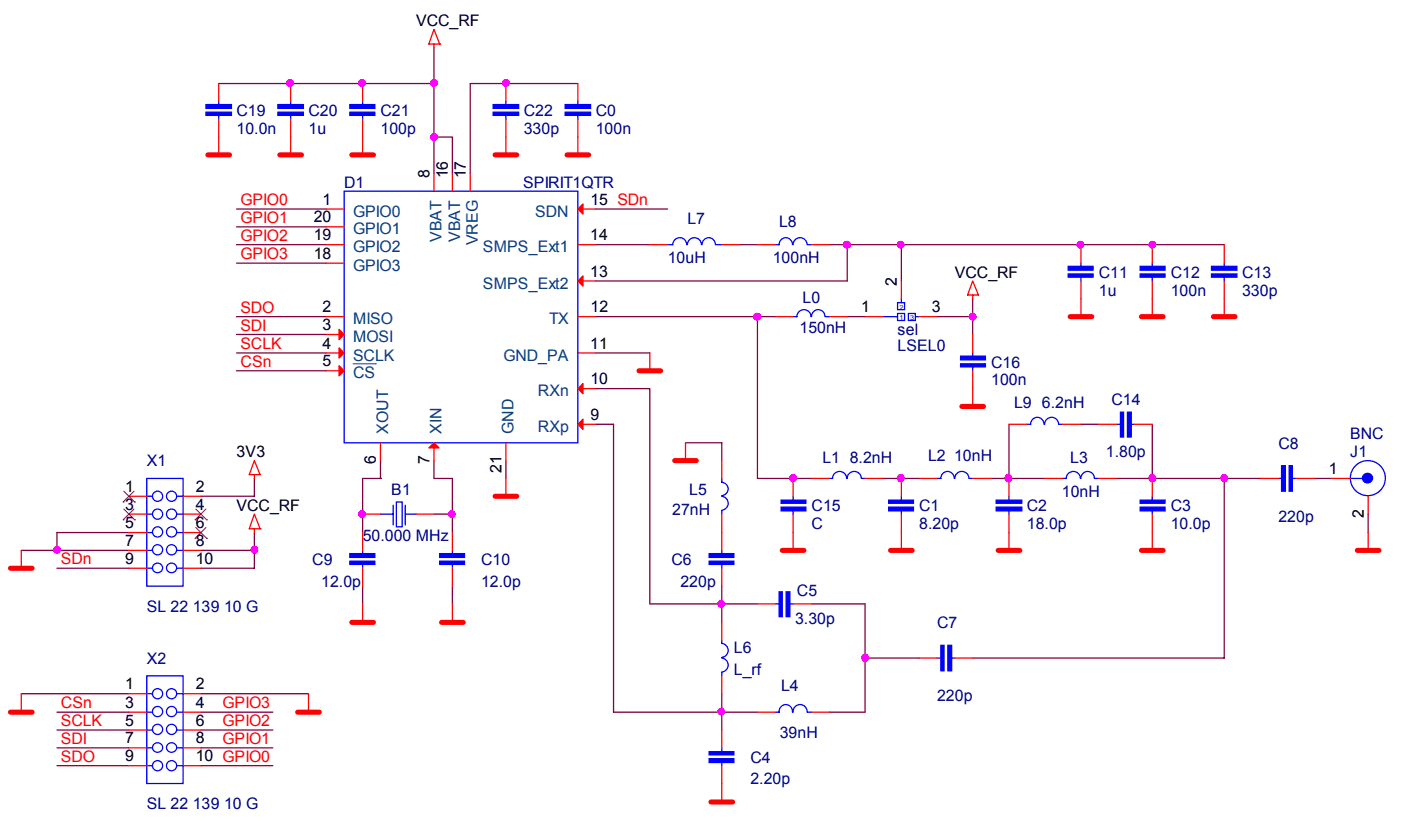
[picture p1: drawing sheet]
<svg xmlns="http://www.w3.org/2000/svg" width="186mm" height="110mm" viewBox="0 0 186 110" stroke-linecap="round" stroke-linejoin="round" font-family="sans-serif">
<g fill="none" stroke="#800040" stroke-width=".17">
<path d="M29.1 11.1h28.6M57.7 18.2h2.4v4.8M57.7 6.3v16.7M76.8 11.1h-14.3v11.9M31.4 35h12M31.4 32.5h12M31.4 30.2h12M31.4 27.8h12M79.2 27.8h9.6M79.2 32.5h7.2M98.3 32.5h2.4M110.3 32.5h52.5"/>
<path d="M112.6 32.5v4.9h-33.4M119.8 32.5v4.9M129.3 39.7v4.8M31.4 42.1h12M31.4 46.9h12M31.4 49.3h12M31.4 44.5h12M79.2 42.1h23.9M79.2 51.7h7.2v28.6h14.3M79.2 56.4h2.4v38.3h19.1M79.2 46.9h7.2M91.1 58.9h4.9v2.3"/>
<path d="M100.7 42.1v21.5h7.2M112.6 42.1h2.4M124.6 42.1h4.7M134.1 56.4v7.2M143.7 56.4h2.4M153.2 56.4v7.2M2.8 73.2h14.3M7.6 75.5h9.5M17.1 70.8h-9.5v2.4M26.7 73.2h7.1M33.8 73.2h.1M33.8 63.6v2.4h-7.1"/>
<path d="M33.8 70.8v4.7h-7.1M48.2 77.9v2.4M50.6 63.6h.1M50.6 63.6h-2.4v7.2M50.6 61.2v2.4M57.7 61.2v2.4h2.4v4.7h-2.4M60.1 68.3v2.5M60.1 77.9v2.4M67.3 61.2v2.4M96 77.9v4.8M117.4 63.6h4.8M131.8 63.6h7.1"/>
<path d="M148.5 63.6h19.1M162.8 63.6v23.9h-33.5M174.7 63.6h2.4M181.9 68.3v2.5M2.8 92.2h14.3M7.6 99.4h9.5M7.6 97h9.5M7.6 94.7h9.5M26.7 92.2h14.3M26.7 99.4h9.6M26.7 97h9.6M26.7 94.7h9.6"/>
<path d="M96 92.2v4.8M107.9 80.3h7.1v7.2h7.2M115 87.5v7.2h-4.7M7.6 101.8h9.5M26.7 101.8h9.6"/>
</g>
<g fill="#f0f" stroke="#f0f" stroke-width=".17">
<circle cx="7.6" cy="73.1" r=".42"/>
<circle cx="33.8" cy="73.1" r=".42"/>
<circle cx="57.7" cy="18.2" r=".42"/>
<circle cx="57.7" cy="11" r=".42"/>
<circle cx="38.6" cy="11" r=".42"/>
<circle cx="48.1" cy="11" r=".42"/>
<circle cx="67.3" cy="11" r=".42"/>
<circle cx="129.3" cy="42.1" r=".42"/>
<circle cx="143.6" cy="32.5" r=".42"/>
<circle cx="119.8" cy="32.5" r=".42"/>
<circle cx="134" cy="63.6" r=".45"/>
<circle cx="153.2" cy="63.6" r=".45"/>
<circle cx="119.7" cy="63.6" r=".45"/>
<circle cx="115" cy="87.4" r=".45"/>
<circle cx="95.9" cy="80.3" r=".42"/>
<circle cx="95.9" cy="94.6" r=".42"/>
<circle cx="162.7" cy="63.6" r=".45"/>
<circle cx="105.4" cy="63.6" r=".45"/>
<circle cx="48.1" cy="68.3" r=".42"/>
<circle cx="60.1" cy="68.3" r=".42"/>
<circle cx="100.7" cy="42.1" r=".45"/>
<circle cx="153.2" cy="32.5" r=".42"/>
<circle cx="112.6" cy="32.5" r=".45"/>
</g>
<g fill="none" stroke="#f00" stroke-width=".68">
<path d="M27.6 20.6h2.9M37.2 20.6h2.9M46.8 20.6h2.9M65.8 20.6h2.9M75.4 20.6h2.9M85 49.3h2.8M127.9 54h2.9M142.3 42.1h2.9M151.8 42.1h2.8M161.3 42.1h2.9M1.4 75.5h2.9M65.8 66h2.9"/>
<path d="M89.7 61.2h2.9M104 73.2h2.9M118.4 73.2h2.9M132.7 73.2h2.9M151.8 73.2h2.8M180.5 73.2h2.8M1.4 94.7h2.9M39.6 94.7h2.9M46.8 82.7h2.9M58.7 82.7h2.9M94.5 106.6h2.9"/>
</g>
<g fill="none" stroke="#f00" stroke-width=".17">
<path d="M29.1 11.1v2.4M29.1 15.8v4.8M38.6 11.1v2.4M38.6 15.8v4.8M48.2 11.1v2.4M48.2 15.8v4.8M57.7 3.9l.8 2h-1.5zM57.7 5.9v.4M58.5 5.9h.1M67.3 11.1v2.4M67.3 15.8v4.8M76.8 11.1v2.4"/>
<path d="M76.8 15.8v4.8M43.4 32.5h2.4M43.4 27.8h2.4M43.4 35h2.4M43.4 30.2h2.4M57.7 23v2.4M60.1 23v2.4M62.5 23v2.4M76.8 32.5h2.4M76.8 27.8h2.4M76.8 37.4h2.4M86.4 32.5h2.4"/>
<path d="M96 32.5h2.3M100.7 32.5h2.4M107.9 32.5h2.4M119.8 37.4v2.3M129.3 37.4l.8 1.8h-1.5zM129.3 39.2v.5M143.7 32.5v2.5M143.7 37.4v4.7M153.2 32.5v2.5M153.2 37.4v4.7M162.8 32.5v2.5M162.8 37.4v4.7"/>
<path d="M43.4 42.1h2.4M43.4 44.5h2.4M43.4 46.9h2.4M43.4 49.3h2.4M50.6 58.9v2.3M57.7 58.9v2.3M67.3 58.9v2.3M76.8 42.1h2.4M76.8 56.4h2.4M76.8 46.9h2.4M76.8 51.7h2.4M86.4 46.9v2.4"/>
<path d="M91.1 58.9v2.3M103.1 42.1h2.3M110.3 42.1h2.3M115 42.1h2.4M122.2 42.1h2.4M129.3 44.5v2.4M129.3 49.3v4.7M134.1 56.4h2.4M141.3 56.4h2.4M146.1 56.4h2.4M150.8 56.4h2.4M2.8 73.2v2.3"/>
<path d="M17.1 68.3h2.4M17.1 66h2.4M17.1 70.8h2.4M17.1 73.2h2.4M17.1 75.5h2.4M24.3 68.3h2.4M24.3 66h2.4M24.3 70.8h2.4M24.3 73.2h2.4M24.3 75.5h2.4M33.8 61.2l.8 1.9h-1.5zM33.8 63.1v.5"/>
<path d="M33.8 68.3l.8 2h-1.5zM33.8 70.3v.5M34.6 70.3h.1M48.2 70.8v2.4M48.2 75.5v2.4M48.2 68.3h2.4M55.3 68.3h2.4M60.1 70.8v2.4M60.1 75.5v2.4M67.3 63.6v2.4M96 61.2v2.4M96 68.3v4.9"/>
<path d="M96 75.5v2.4M105.4 63.6v2.4M105.4 68.3v4.9M107.9 63.6h2.4M115 63.6h2.4M119.8 63.6v2.4M119.8 68.3v4.9M122.2 63.6h2.4M129.3 63.6h2.5M134.1 63.6v2.4M134.1 68.3v4.9M138.9 63.6h2.4"/>
<path d="M146.1 63.6h2.4M153.2 63.6v2.4M153.2 68.3v4.9M167.6 63.6h2.4M172.3 63.6h2.4M177.1 63.6h2.4M181.9 66v2.3M181.9 70.8v2.4M2.8 92.2v2.5M17.1 92.2h2.4M17.1 94.7h2.4M17.1 97h2.4"/>
<path d="M17.1 99.4h2.4M24.3 92.2h2.4M24.3 94.7h2.4M24.3 97h2.4M24.3 99.4h2.4M41 92.2v2.5M48.2 80.3v2.4M60.1 80.3v2.4M96 82.7v2.4M96 89.8v2.4M96 97v2.4M100.7 94.7h2.4"/>
<path d="M100.7 80.3h2.4M105.4 80.3h2.5M107.9 94.7h2.4M122.2 87.5h2.4M127 87.5h2.3M17.1 101.8h2.4M24.3 101.8h2.4M96 101.8v4.8"/>
</g>
<g fill="#00f" stroke="#00f" stroke-width=".17">
<path d="M142 35.4h3.3v.5h-3.3z" fill-rule="evenodd"/>
<path d="M142 36.4h3.3v.4h-3.3z" fill-rule="evenodd"/>
<path d="M151.6 35.4h3.3v.5h-3.3z" fill-rule="evenodd"/>
<path d="M151.6 36.4h3.3v.4h-3.3z" fill-rule="evenodd"/>
<path d="M118.1 66.5h3.3v.4h-3.3z" fill-rule="evenodd"/>
<path d="M118.1 67.4h3.3v.5h-3.3z" fill-rule="evenodd"/>
<path d="M125.1 85.8h.4v3.4h-.4z" fill-rule="evenodd"/>
<path d="M126 85.8h.5v3.4h-.5z" fill-rule="evenodd"/>
<path d="M75.1 13.9h3.4v.5h-3.4z" fill-rule="evenodd"/>
<path d="M75.1 14.9h3.4v.4h-3.4z" fill-rule="evenodd"/>
<path d="M161.1 35.4h3.4v.5h-3.4z" fill-rule="evenodd"/>
<path d="M161.1 36.4h3.4v.4h-3.4z" fill-rule="evenodd"/>
<path d="M65.6 13.9h3.4v.5h-3.4z" fill-rule="evenodd"/>
<path d="M65.6 14.9h3.4v.4h-3.4z" fill-rule="evenodd"/>
<path d="M170.4 61.9h.5v3.4h-.5z" fill-rule="evenodd"/>
<path d="M171.4 61.9h.4v3.4h-.4z" fill-rule="evenodd"/>
<path d="M46.5 13.9h3.3v.5h-3.3z" fill-rule="evenodd"/>
<path d="M46.5 14.9h3.3v.4h-3.3z" fill-rule="evenodd"/>
<path d="M58.5 74.6h3.3v.4h-3.3z" fill-rule="evenodd"/>
<path d="M58.5 73.6h3.3v.5h-3.3z" fill-rule="evenodd"/>
<path d="M151.6 66.5h3.3v.4h-3.3z" fill-rule="evenodd"/>
<path d="M151.6 67.4h3.3v.5h-3.3z" fill-rule="evenodd"/>
<path d="M37 13.9h3.3v.5h-3.3z" fill-rule="evenodd"/>
<path d="M37 14.9h3.3v.4h-3.3z" fill-rule="evenodd"/>
<path d="M127.7 47.3h3.3v.6h-3.3z" fill-rule="evenodd"/>
<path d="M127.7 48.4h3.3v.4h-3.3z" fill-rule="evenodd"/>
<path d="M103.6 78.7h.4v3.3h-.4z" fill-rule="evenodd"/>
<path d="M104.5 78.7h.5v3.3h-.5z" fill-rule="evenodd"/>
<path d="M103.8 66.5h3.3v.4h-3.3z" fill-rule="evenodd"/>
<path d="M103.8 67.4h3.3v.5h-3.3z" fill-rule="evenodd"/>
<path d="M94.3 100.9h3.3v.5h-3.3z" fill-rule="evenodd"/>
<path d="M94.3 99.9h3.3v.4h-3.3z" fill-rule="evenodd"/>
<path d="M94.3 74.6h3.3v.4h-3.3z" fill-rule="evenodd"/>
<path d="M94.3 73.6h3.3v.5h-3.3z" fill-rule="evenodd"/>
<path d="M132.5 66.5h3.3v.4h-3.3z" fill-rule="evenodd"/>
<path d="M132.5 67.4h3.3v.5h-3.3z" fill-rule="evenodd"/>
<path d="M46.5 74.6h3.3v.4h-3.3z" fill-rule="evenodd"/>
<path d="M46.5 73.6h3.3v.5h-3.3z" fill-rule="evenodd"/>
<path d="M149 54.8h.4v3.3h-.4z" fill-rule="evenodd"/>
<path d="M149.9 54.8h.5v3.3h-.5z" fill-rule="evenodd"/>
<path d="M27.4 13.9h3.4v.5h-3.4z" fill-rule="evenodd"/>
<path d="M27.4 14.9h3.4v.4h-3.4z" fill-rule="evenodd"/>
<circle cx="181.8" cy="63.6" r=".66"/>
</g>
<g fill="none" stroke="#00f" stroke-width=".17">
<path d="M29.1 13.5v.4M29.1 15.3v.5M38.6 13.5v.4M38.6 15.3v.5M48.2 13.5v.4M48.2 15.3v.5M67.3 13.5v.4M67.3 15.3v.5M76.8 13.5v.4M76.8 15.3v.5M45.8 25.4h31v33.5h-31zM88.8 32.5h.6a.93 .93 0 0 1 1-.9 .93 .93 0 0 1 .9 .9"/>
<path d="M91.4 32.5a.93 .93 0 0 1 .9-.9 .93 .93 0 0 1 1 .9M93.3 32.5a.89 .89 0 0 1 .9-.9 .89 .89 0 0 1 .9 .9M95.2 32.5h.8M103.1 32.5h.5a.89 .89 0 0 1 .9-.9 .89 .89 0 0 1 .9 .9M105.4 32.5a.93 .93 0 0 1 1-.9 .93 .93 0 0 1 .9 .9M107.4 32.5h.5M119.8 39.7v.5M143.7 35v.4M143.7 36.8v.6M153.2 35v.4M153.2 36.8v.6M162.8 35v.4"/>
<path d="M162.8 36.8v.6M107.8 42.1a.93 .93 0 0 0-.9-.9 .93 .93 0 0 0-.9 .9h-.6M109.7 42.1a.89 .89 0 0 0-.9-.9 .89 .89 0 0 0-.9 .9M109.8 42.1h.5M117.4 42.1h1.9M119.3 40.2h1v1h-1zM119.3 41.7h1v.9h-1zM120.8 41.7h.9v.9h-.9zM121.7 42.1h.5M129.3 46.9v.4M129.3 48.8v.5M136.5 56.4h.5a.89 .89 0 0 1 .9-.9 .89 .89 0 0 1 .9 .9"/>
<path d="M138.9 56.4a.93 .93 0 0 1 .9-.9 .93 .93 0 0 1 1 .9M140.8 56.4h.5M148.5 56.4h.5M150.4 56.4h.4M19.5 63.6h4.8v14.3h-4.8zM19.5 68.3h.8M19.5 66h.8M19.5 70.8h.8M19.5 73.2h.8M19.5 75.5h.8M23.6 68.3h.7M23.6 66h.7"/>
<path d="M23.6 70.8h.7M23.6 73.2h.7M23.6 75.5h.7M48.2 73.2v.4M48.2 75v.5M50.6 68.3h1.7M52.3 67.2v2.6M52.7 66.7h.8v3.3h-.8zM53.9 68.3h1.4M53.9 67.2v2.6M60.1 73.2v.4M60.1 75v.5"/>
<path d="M96 63.6v.5a.88 .88 0 0 1 .8 .9 .88 .88 0 0 1-.8 .9M96 66a.93 .93 0 0 1 .8 .9 .93 .93 0 0 1-.8 .9M96 67.9v.4M96 73.2v.4M96 75v.5M105.4 66v.5M105.4 67.9v.4M112.6 63.6a.93 .93 0 0 0-1-.9 .93 .93 0 0 0-.9 .9h-.4M114.5 63.6a.93 .93 0 0 0-.9-.9 .93 .93 0 0 0-1 .9M114.6 63.6h.4M119.8 66v.5M119.8 67.9v.4"/>
<path d="M126.9 63.6a.89 .89 0 0 0-.9-.9 .89 .89 0 0 0-.9 .9h-.5M128.8 63.6a.93 .93 0 0 0-.9-.9 .93 .93 0 0 0-.9 .9M128.9 63.6h.4M134.1 66v.5M134.1 67.9v.4M143.6 63.6a.93 .93 0 0 0-.9-.9 .93 .93 0 0 0-.9 .9h-.5M145.5 63.6a.89 .89 0 0 0-.9-.9 .89 .89 0 0 0-.9 .9M145.6 63.6h.5M153.2 66v.5M153.2 67.9v.4M170 63.6h.4M171.8 63.6h.5"/>
<path d="M179.5 63.6h1.6M19.5 89.8h4.8v14.4h-4.8zM19.5 92.2h.8M19.5 94.7h.8M19.5 97h.8M19.5 99.4h.8M23.6 92.2h.7M23.6 94.7h.7M23.6 97h.7M23.6 99.4h.7M96 85.1v.4a.93 .93 0 0 1 .8 1 .93 .93 0 0 1-.8 .9M96 87.5a.93 .93 0 0 1 .8 .9 .93 .93 0 0 1-.8 .9"/>
<path d="M96 89.4v.4M96 99.4v.5M103.1 80.3h.5M103.1 94.7h.5M105 80.3h.4M105.4 94.7a.89 .89 0 0 0-.9-1 .89 .89 0 0 0-.9 1M107.3 94.7a.93 .93 0 0 0-.9-1 .93 .93 0 0 0-.9 1M107.4 94.7h.5M124.6 87.5h.5M126.5 87.5h.5M19.5 101.8h.8M23.6 101.8h.7"/>
<path d="M96 101.4v.4"/>
<circle cx="20.9" cy="70.7" r=".68"/>
<circle cx="20.9" cy="73.1" r=".68"/>
<circle cx="20.9" cy="66" r=".68"/>
<circle cx="20.9" cy="68.3" r=".68"/>
<circle cx="21" cy="75.5" r=".66"/>
<circle cx="22.8" cy="70.7" r=".68"/>
<circle cx="22.8" cy="73.1" r=".68"/>
<circle cx="22.8" cy="66" r=".68"/>
<circle cx="22.8" cy="68.3" r=".68"/>
<circle cx="22.8" cy="75.5" r=".66"/>
<circle cx="181.9" cy="63.6" r="2.33"/>
<circle cx="20.9" cy="94.6" r=".68"/>
<circle cx="20.9" cy="97" r=".68"/>
<circle cx="20.9" cy="92.2" r=".68"/>
<circle cx="21" cy="99.4" r=".66"/>
<circle cx="22.8" cy="94.6" r=".68"/>
<circle cx="22.8" cy="97" r=".68"/>
<circle cx="22.8" cy="92.2" r=".68"/>
<circle cx="22.8" cy="99.4" r=".66"/>
<circle cx="20.9" cy="101.8" r=".68"/>
<circle cx="22.8" cy="101.8" r=".68"/>
</g>
<g fill="none" stroke="#804000" stroke-width=".13">
<path d="M16.4 66.7h.1M16.4 69.1h.1M16.5 65.3l1.4 1.4M16.5 67.7l1.4 1.4M17.8 65.3l-1.4 1.4M17.8 67.7l-1.4 1.4M17.9 66.7h.1M17.9 69.1h.1M25.9 69.1h.1M25.9 71.6h.1M26 67.7l1.5 1.4M26 70.1l1.5 1.5"/>
<path d="M27.4 67.7l-1.5 1.4M27.4 70.1l-1.5 1.5M27.5 69.1h.1M27.5 71.6h.1"/>
</g>
<g fill="#f00" stroke="#f00" stroke-width=".17">
<path d="M45.1 43.8l.7 .7-.7 .6z"/>
<path d="M45.1 46.2l.7 .7-.7 .7z"/>
<path d="M45.1 48.6l.7 .7-.7 .7z"/>
<path d="M57 59.5l.7-.6 .7 .6z"/>
<path d="M76.8 56.4l.7-.7v1.4z"/>
<path d="M76.8 51.7l.7-.7v1.3z"/>
<path d="M76.8 37.4l.7-.7v1.3z"/>
<path d="M76.8 27.8l.7-.7v1.4z"/>
</g>
<path d="M46.9 48.4h3M49.9 48.4h.1" fill="none" stroke="#004080" stroke-width=".13"/>
<g font-size="2.1">
<text x="55.3" y="3.5">VCC_RF</text>
<text x="57.1" y="23.7" transform="rotate(-90 57.1 23.7)">8</text>
<text x="59.6" y="23.7" transform="rotate(-90 59.6 23.7)">16</text>
<text x="61.9" y="23.7" transform="rotate(-90 61.9 23.7)">17</text>
<text x="41.7" y="29.6">20</text>
<text x="42.9" y="27.2">1</text>
<text x="78.5" y="27.2">15 SDn</text>
<text x="41.7" y="34.4">18</text>
<text x="41.7" y="31.9">19</text>
<text x="78.5" y="31.9">14</text>
<text x="42.9" y="41.5">2</text>
<text x="78.5" y="36.8">13</text>
<text x="78.5" y="41.5">12</text>
<text x="114.5" y="41.5">1</text>
<text x="119.2" y="38" transform="rotate(-90 119.2 38)">2</text>
<text x="123.9" y="41.5">3</text>
<text x="127" y="36.9">VCC_RF</text>
<text x="42.9" y="43.9">3</text>
<text x="42.9" y="46.3">4</text>
<text x="78.5" y="46.3">11</text>
<text x="42.9" y="48.7">5</text>
<text x="78.5" y="51.1">10</text>
<text x="78.5" y="55.8">9</text>
<text x="16.6" y="65.4">1</text>
<text x="26" y="65.4">2</text>
<text x="31.4" y="60.8">3V3</text>
<text x="50" y="61.7" transform="rotate(-90 50 61.7)">6</text>
<text x="57.1" y="61.7" transform="rotate(-90 57.1 61.7)">7</text>
<text x="66.7" y="62.9" transform="rotate(-90 66.7 62.9)">21</text>
<text x="176.7" y="63">1</text>
<text x="16.6" y="67.7">3</text>
<text x="16.6" y="70.2">5</text>
<text x="26" y="67.7">4</text>
<text x="26" y="70.2">6</text>
<text x="31.4" y="67.9">VCC_RF</text>
<text x="181.3" y="68.8" transform="rotate(-90 181.3 68.8)">2</text>
<text x="16.6" y="72.6">7</text>
<text x="16.6" y="74.9">9</text>
<text x="26" y="72.6">8</text>
<text x="26" y="74.9">10</text>
<text x="16.6" y="91.6">1</text>
<text x="16.6" y="94.1">3</text>
<text x="26" y="91.6">2</text>
<text x="26" y="94.1">4</text>
<text x="16.6" y="96.4">5</text>
<text x="16.6" y="98.8">7</text>
<text x="16.6" y="101.2">9</text>
<text x="26" y="96.4">6</text>
<text x="26" y="98.8">8</text>
<text x="26" y="101.2">10 GPIO0</text>
</g>
<g font-size="2.1" fill="#000080">
<text x="31.4" y="15.4">C19</text>
<text x="31.4" y="17.8">10r0n</text>
<text x="41" y="15.4">C20</text>
<text x="41" y="17.8">1u</text>
<text x="50.6" y="15.4">C21</text>
<text x="50.6" y="17.8">100p</text>
<text x="69.6" y="15.4">C22</text>
<text x="69.6" y="17.8">330p</text>
<text x="79.2" y="15.4">C0</text>
<text x="79.2" y="17.8">100n</text>
<text x="45.8" y="25">D1</text>
<text x="69.6" y="25">SPIRIT1QTR</text>
<text x="91.4" y="29.7">L7</text>
<text x="88.8" y="35">10uH</text>
<text x="102.1" y="35">l100nH</text>
<text x="103.6" y="30.2">L8</text>
<text x="106.7" y="40.2">L0</text>
<text x="146.1" y="36.9">C11</text>
<text x="146.1" y="39.3">1u</text>
<text x="155.7" y="36.9">C12</text>
<text x="155.7" y="39.3">100n</text>
<text x="165.1" y="36.9">C13</text>
<text x="165.1" y="39.3">330p</text>
<text x="105.7" y="44.3">l150nH</text>
<text x="119.3" y="46.7">LSEL0</text>
<text x="119.3" y="44.5">sel</text>
<text x="131.8" y="48.9">C16</text>
<text x="131.8" y="51.2">100n</text>
<text x="147.8" y="53.9">C14</text>
<text x="134.8" y="54.3">L9l 6r2nH</text>
<text x="170" y="59.6">C8</text>
<text x="179.5" y="58.3">BNC</text>
<text x="19.5" y="62">X1</text>
<text x="52" y="65.8">B1</text>
<text x="91.6" y="65.8">L5</text>
<text x="109.3" y="61.5">L1l 8r2nH</text>
<text x="123.4" y="61.2">L2l 10nH</text>
<text x="142.3" y="61.5">L3</text>
<text x="147" y="60.8">1r80p</text>
<text x="179.5" y="60.8">J1</text>
<text x="48.2" y="72">50r000lMHz</text>
<text x="88.8" y="68.4">l27nH</text>
<text x="107.9" y="67.9">C15</text>
<text x="107.9" y="70.3">C</text>
<text x="122.2" y="67.9">C1</text>
<text x="122.2" y="70.3">8r20p</text>
<text x="136.5" y="67.9">C2</text>
<text x="136.5" y="70.3">18r0p</text>
<text x="140.6" y="66.1">l10nH</text>
<text x="155.7" y="67.9">C3</text>
<text x="155.7" y="70.3">10r0p</text>
<text x="170" y="69.4">220p</text>
<text x="41.5" y="75.1">C9</text>
<text x="42.7" y="78">12r0p</text>
<text x="64" y="75.1">C10</text>
<text x="64" y="78">12r0p</text>
<text x="89.3" y="75.1">C6</text>
<text x="90.5" y="78">220p</text>
<text x="19.5" y="81.3">SLl22l139l10lG</text>
<text x="105.7" y="83">3r30p</text>
<text x="106" y="79.2">C5</text>
<text x="124.6" y="83.5">C7</text>
<text x="19.5" y="88.2">X2</text>
<text x="97.6" y="86.8">L6</text>
<text x="97.6" y="89.7">L_rf</text>
<text x="103.8" y="91.8">L4</text>
<text x="124.6" y="93.2">220p</text>
<text x="99.8" y="101.4">C4</text>
<text x="103.1" y="98.1">l39nH</text>
<text x="19.5" y="107.5">SLl22l139l10lG</text>
<text x="99.8" y="104.2">2r20p</text>
</g>
<g font-size="2.1" fill="#f00">
<text x="32" y="29.6">GPIO1</text>
<text x="32" y="27.3">GPIO0</text>
<text x="32" y="34.5">GPIO3</text>
<text x="32" y="32">GPIO2</text>
<text x="32" y="41.6">SDO</text>
<text x="32" y="46.4">SCLK</text>
<text x="32" y="44">SDI</text>
<text x="32" y="48.8">CSn</text>
<text x="8.1" y="75">SDn</text>
<text x="8.1" y="94.2">CSn</text>
<text x="29.6" y="94.2">GPIO3</text>
<text x="8.1" y="101.3">SDO</text>
<text x="8.1" y="98.9">SDI</text>
<text x="8.1" y="96.5">SCLK</text>
<text x="29.6" y="98.9">GPIO1</text>
<text x="29.6" y="96.5">GPIO2</text>
</g>
<g font-size="2.1" fill="#004080">
<text x="46.9" y="28.8">GPIO0</text>
<text x="71.2" y="28.8">SDN</text>
<text x="46.9" y="36">GPIO3</text>
<text x="46.9" y="33.5">GPIO2</text>
<text x="46.9" y="31.2">GPIO1</text>
<text x="58.7" y="32.2" transform="rotate(-90 58.7 32.2)">VBAT</text>
<text x="61.2" y="32.2" transform="rotate(-90 61.2 32.2)">VBAT</text>
<text x="63.5" y="32.6" transform="rotate(-90 63.5 32.6)">VREG</text>
<text x="64.2" y="33.5">SMPS_Ext1</text>
<text x="64.2" y="38.4">SMPS_Ext2</text>
<text x="46.9" y="43.1">MISO</text>
<text x="46.9" y="45.5">MOSI</text>
<text x="46.9" y="47.9">SCLK</text>
<text x="66.9" y="47.9">GND_PA</text>
<text x="73" y="43.1">TX</text>
<text x="46.9" y="50.3">CS</text>
<text x="71.5" y="52.7">RXn</text>
<text x="51.6" y="57.7" transform="rotate(-90 51.6 57.7)">XOUT</text>
<text x="58.7" y="57.7" transform="rotate(-90 58.7 57.7)">XIN</text>
<text x="68.3" y="57.7" transform="rotate(-90 68.3 57.7)">GND</text>
<text x="71.5" y="57.4">RXp</text>
</g>
<g font-size=".9" fill="#00f">
<text x="119.6" y="41.2">2</text>
<text x="119.6" y="42.6">1</text>
<text x="121" y="42.6">3</text>
</g>
</svg>
